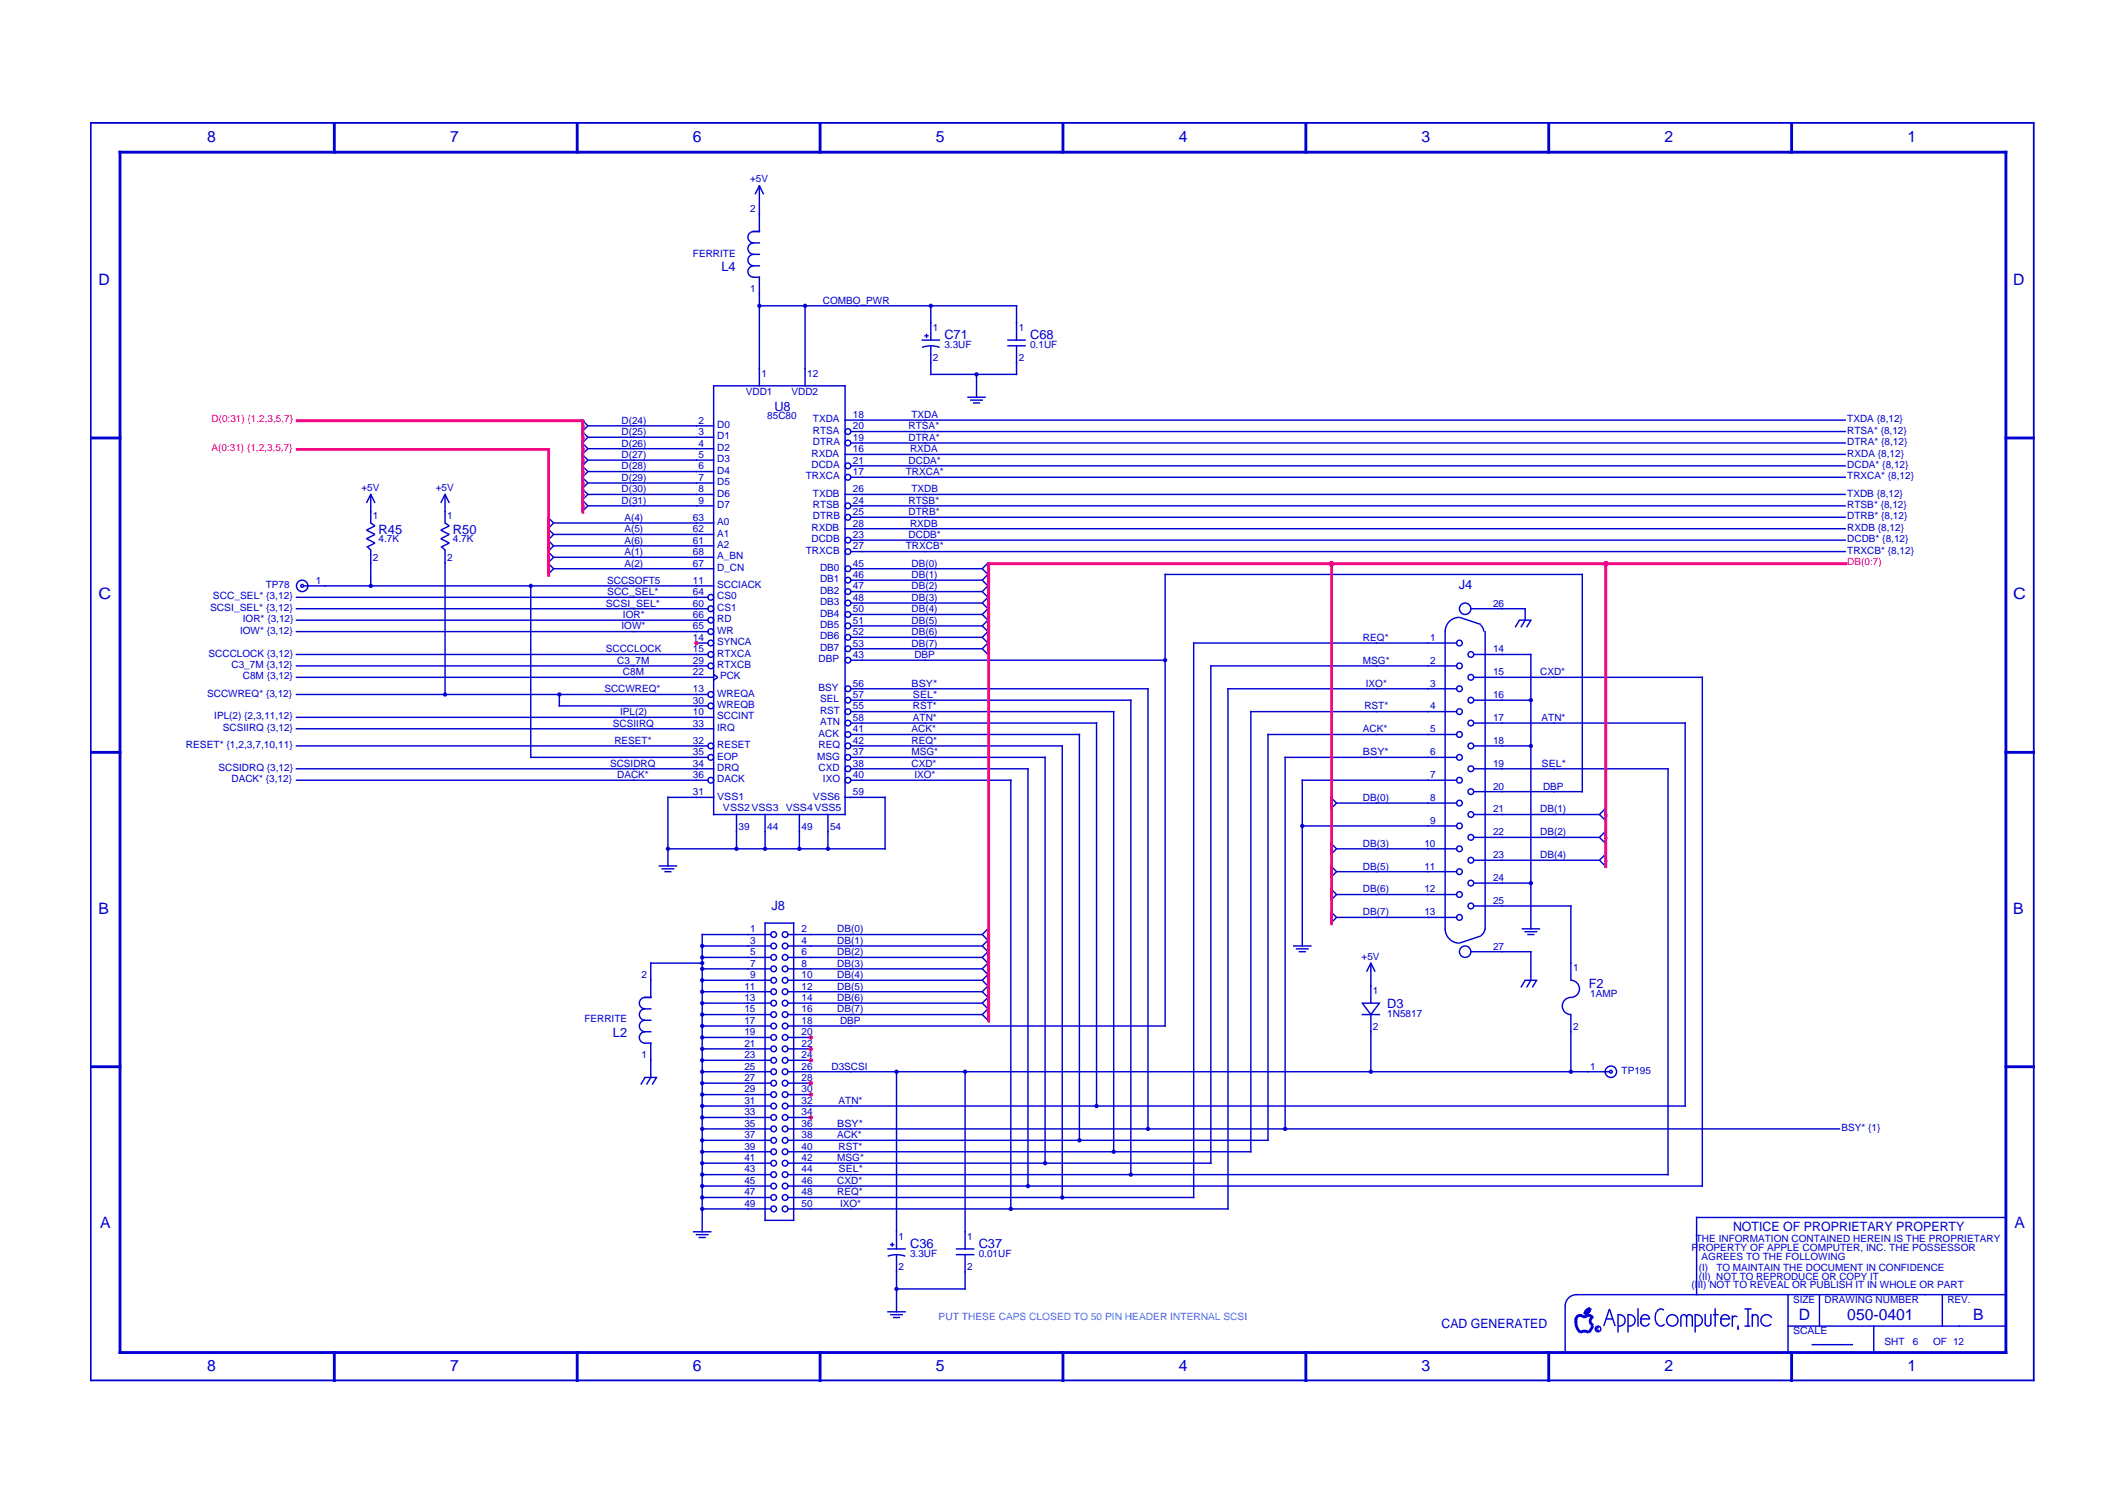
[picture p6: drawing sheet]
<svg xmlns="http://www.w3.org/2000/svg" width="420mm" height="297mm" viewBox="0 0 420 297" stroke-linecap="round" stroke-linejoin="round" font-family="sans-serif">
<path d="M17.8 24.3h384.1M17.9 24.1v248.7M401.7 24.1v248.7M17.8 272.6h384.1" fill="none" stroke="#0000d3" stroke-width=".35"/>
<g fill="none" stroke="#0000d3" stroke-width=".56">
<path d="M23.4 30.1h373.1M23.7 29.8v237.6M66 24.1v6.2M114 24.1v6.2M162 24.1v6.2M210 24.1v6.2M258 24.1v6.2M305.9 24.1v6.2M353.9 24.1v6.2M396.2 29.8v237.6M17.8 86.5h6.2M396 86.5h5.9"/>
<path d="M17.8 148.6h6.2M396 148.6h5.9M17.8 210.7h6.2M396 210.7h5.9M313.4 259.9l.7-.1 .5 .5M313.4 259.9a.81 .81 0 0 1-1.1-.1 .85 .85 0 0 0-1 .8M313.4 258.8l.7-.4a1.18 1.18 0 0 1-1.1 1.1zM23.4 267.1h373.1M66 266.8v6M114 266.8v6M162 266.8v6M210 266.8v6"/>
<path d="M258 266.8v6M305.9 266.8v6M311.3 260.3v.9M311.3 260.9a2.54 2.54 0 0 0 .9 2.2M312.1 263.2a1.41 1.41 0 0 1 1.7 0M314.6 261.8l-.3 .7-.5 .6M314.7 260.1a.85 .85 0 0 0-.6 .9 .85 .85 0 0 0 .7 .7M353.9 266.8v6"/>
</g>
<g fill="none" stroke="#0000d3" stroke-width=".28">
<path d="M149.2 38.4l.8-1.7 .8 1.7M150 36.5v9.4M148.7 45.7h1.4M148.7 48h1.4M148.7 50.2h1.4M148.7 52.5h1.4M148.7 54.8h1.4M148.9 45.7a1.13 1.13 0 0 0-1.2 1.1 1.13 1.13 0 0 0 1.2 1.2 1.13 1.13 0 0 0-1.2 1.1 1.13 1.13 0 0 0 1.2 1.1 1.13 1.13 0 0 0-1.2 1.2 1.13 1.13 0 0 0 1.2 1.1 1.13 1.13 0 0 0-1.2 1.1 1.13 1.13 0 0 0 1.2 1.2M150 54.6v21.7M140.8 76.2h26.3M141 76.1v84.9M149.9 60.4h51"/>
<path d="M159 60.3v16M166.9 76.1v84.9M182 67.2h3.7M182.1 68.6l1.8-.3 1.7 .3M182.6 66.3h.8M183 65.9v.8M183.7 73.9h17.2M183.9 60.3v7M183.9 68.2v5.9M191.1 78.5h3.6M191.6 79h2.6M192.2 79.6h1.4"/>
<path d="M192.9 73.8v4.8M199 68.3h3.6M199 67.2h3.6M200.8 60.3v7M200.8 68.2v5.9M72.4 99.3l.8-1.7 .9 1.7M73.2 97.5v5.9M87.1 99.3l.8-1.7 .9 1.7M87.9 97.5v5.9M115 83l1.1 1.1-1.1 1.1 1.1 1.2-1.1 1.1 1.1 1.1-1.1 1.1 1.1 1.2-1.1 1.1 1.1 1.1-1.1 1.2 1.1 1.1-1.1 1.1 1.1 1.1-1.1 1.2 1.1 1.1-1.1 1.1M115 82.8v18.4M116 99.9h25.1"/>
<path d="M116 97.6h25.1M116 95.4h25.1M116 93.1h25.1M116 90.9h25.1M116 88.6h25.1M116 86.4h25.1M116 84.1h25.1M166.8 89.7h197.8M166.8 83h197.8M166.8 97.6h197.8M167.9 94.3h196.7M167.9 92h196.7"/>
<path d="M167.9 87.5h196.7M167.9 85.2h196.7M167.9 99.9h196.7M58.4 118h81.6M59.8 115.7h81.3M72.7 108.1l.5 .6M73.2 108.5v7.4M73.2 103.3l.9 .6-1.7 .8 1.7 .9-1.7 .8 1.7 .8-1.7 .9M87.3 108.1l.6 .6M87.9 108.5v28.8M87.9 103.3l.9 .6-1.7 .8 1.7 .9-1.7 .8 1.7 .8-1.7 .9M104.8 115.6v34.1"/>
<path d="M108.2 102.2l1.2 1.1-1.2 1.1 1.2 1.2-1.2 1.1 1.2 1.1-1.2 1.1 1.2 1.2-1.2 1.1 1.2 1.1-1.2 1.2M108.2 102v11.6M109.2 112.3h31.9M109.2 110.1h31.9M109.2 107.8h31.9M109.2 105.6h31.9M109.2 103.3h31.9M166.8 104.4h197.8M167.9 108.9h196.7M167.9 106.7h196.7M167.9 102.2h196.7M167.9 119.1h26.3"/>
<path d="M167.9 116.8h26.3M167.9 114.6h26.3M167.9 112.3h26.3M195.2 111.2l-1.2 1.1 1.2 1.2-1.2 1.1 1.2 1.1-1.2 1.1 1.2 1.2-1.2 1.1 1.2 1.1-1.2 1.2 1.2 1.1-1.2 1.1 1.2 1.1-1.2 1.2 1.2 1.1-1.2 1.1 1.2 1.2M195.2 111.1v18.3M230 113.5h82.7M230.2 113.3v89.5M312.6 113.3v43.2M58.4 120.2h81.6M58.4 133.8h82.7M58.4 129.3h81.6M58.4 131.5h81.6"/>
<path d="M58.4 137.2h81.6M58.4 124.7h81.6M58.4 122.5h81.6M110.3 139.4h29.7M110.5 137v2.6M137.4 127h2.6M141 133.2l.8 .6-.8 .5M167.9 138.3h55.6M167.9 136h59M167.9 130.4h62.4M167.9 128.1h26.3M167.9 125.9h26.3"/>
<path d="M167.9 123.6h26.3M167.9 121.4h26.3M223.4 138.1v94M226.8 135.9v87.2M235.7 127h52.2M235.8 126.9v109.7M239 131.5h48.9M239.2 131.4v98.5M242.4 136h45.5M242.6 135.9v103M285.5 124.6v59M290.4 120.2h11"/>
<path d="M291 138.3h11.5M291 133.8h45.4M291 129.3h11.5M292.5 123.4a1.69 1.69 0 0 1 .6 1.3M292.5 123.3l-4.2-1.4a2.82 2.82 0 0 0-2.8 2.8M293.4 124.6v59M300 122.5h2.5M300.1 122.5l-.8 1.4M301.3 120.1v2.5M301.3 122.5l-.9 1.4M302.4 129.1v54.5M302.4 122.5l-.8 1.4"/>
<path d="M336.3 133.6v100.8M58.4 151.8h82.7M58.4 147.3h81.6M58.4 154.1h81.6M58.4 143.9h82.7M58.4 141.7h82.7M104.7 149.6h35.3M131.8 157.5h9.3M131.9 157.3v13.9M166.8 157.5h8.2M167.9 151.8h35.3M167.9 147.3h42.1"/>
<path d="M167.9 142.8h48.8M167.9 154.1h31.9M167.9 149.6h38.7M167.9 145.1h45.5M167.9 140.5h52.2M174.8 157.3v10.5M199.7 154v84.9M203.1 151.7v82.7M206.4 149.4v80.5M209.8 147.2v89.4M213.2 144.9v80.5M216.6 142.7v75.9"/>
<path d="M220 140.4v87.2M246.9 140.5h41M247.1 140.4v87.2M250.3 145.1h37.6M250.5 144.9v80.5M253.7 149.6h34.2M253.9 149.4v73.7M257.1 154.1h30.8M257.2 154v33M262.9 157.5l1.1 1.1-1.1 1.1M262.9 157.3v2.6M263.9 158.6h24"/>
<path d="M291 156.4h21.7M291 151.8h38.6M291 147.3h11.5M291 142.8h42M317.1 159.7l-1.2 1.2 1.2 1.1M317.1 159.6v2.5M329.5 151.7v80.4M332.9 142.7v75.9M130.1 171h3.7M130.7 171.6h2.5M131.2 172.2h1.4M131.8 167.6h43.2"/>
<path d="M140.8 160.9h26.3M145.5 160.7v7.1M151.1 160.7v7.1M157.9 160.7v7.1M163.5 160.7v7.1M257.1 163.1h30.8M262.9 166.4v2.5M262.9 170.9v2.5M262.9 175.4v2.5M262.9 179.9v2.6M262.9 166.5l1.1 1.1-1.1 1.2M262.9 171l1.1 1.2-1.1 1.1"/>
<path d="M262.9 175.5l1.1 1.2-1.1 1.1M263.9 176.7h24M263.9 172.2h24M263.9 167.6h24M291 178.9h19.4M291 174.4h11.5M291 169.9h25.1M291 165.4h25.1M291 160.9h25.1M310.3 178.8v14.9M317.1 164.1v2.6M317.1 168.6v2.6"/>
<path d="M317.1 164.3l-1.2 1.1 1.2 1.1M317.1 168.8l-1.2 1.1 1.2 1.1M127.3 197h1.4M127.3 199.2h1.4M127.4 197a1.13 1.13 0 0 0-1.1 1.1 1.13 1.13 0 0 0 1.1 1.1 1.13 1.13 0 0 0-1.1 1.2 1.13 1.13 0 0 0 1.1 1.1 1.13 1.13 0 0 0-1.1 1.1 1.13 1.13 0 0 0 1.1 1.2 1.13 1.13 0 0 0-1.1 1.1 1.13 1.13 0 0 0 1.1 1.1M128.4 190.2h10.5M128.6 190.1v7M138.6 198.1h13.8M138.6 195.9h13.8M138.6 193.6h13.8M138.6 191.3h13.8M138.6 189.1h13.8"/>
<path d="M138.6 186.8h13.8M138.6 184.6h13.8M138.7 184.4v59M151 182.3h5.9M151.1 182.2v59M155.5 198.1h38.7M155.5 195.9h38.7M155.5 193.6h38.7M155.5 191.3h38.7M155.5 189.1h38.7M155.5 186.8h38.7M155.5 184.6h38.7"/>
<path d="M156.8 182.2v59M195.2 183.3v18.3M195.2 183.4l-1.2 1.2 1.2 1.1-1.2 1.1 1.2 1.2-1.2 1.1 1.2 1.1-1.2 1.1 1.2 1.2-1.2 1.1 1.2 1.1-1.2 1.2 1.2 1.1-1.2 1.1 1.2 1.1-1.2 1.2 1.2 1.1M255.4 186.8h3.7M256 187.4h2.5M256.5 188h1.5M262.9 180.1l1.1 1.1-1.1 1.1M263.9 181.2h24M269 198.1h3.6M269.1 198.1l1.7 2.3 1.7-2.3M269.9 191.9l.9-1.7 .8 1.7M270.8 190.1v8.2"/>
<path d="M285.5 183.4a2.82 2.82 0 0 0 2.8 2.9l4.2-1.4M290.4 188h12.1M293.4 183.4a1.98 1.98 0 0 1-.9 1.4M300.6 183.4h3.6M301.1 193.6h2.6M301.1 184h2.6M301.3 193.6l-.9 1.4M301.7 184.6h1.4M302.4 187.8v5.9M302.4 193.6l-.8 1.4M303.5 193.6l-.8 1.4M310.3 193.6a1.69 1.69 0 0 1 1.7 1.7 1.69 1.69 0 0 1-1.7 1.7 1.69 1.69 0 0 0-1.7 1.7 1.69 1.69 0 0 0 1.7 1.7"/>
<path d="M127.3 201.5h1.4M127.3 203.8h1.4M127.3 206h1.4M127.3 212.8h2.5M127.4 212.8l-.8 1.4M128.6 205.9v7M128.6 212.8l-.9 1.4M129.7 212.8l-.9 1.4M138.6 200.4h13.8M138.6 218.4h13.8M138.6 216.2h13.8M138.6 213.9h13.8"/>
<path d="M138.6 211.7h13.8M138.6 209.4h13.8M138.6 207.2h13.8M138.6 204.9h13.8M138.6 202.6h13.8M155.5 200.4h38.7M155.5 218.4h177.5M155.5 216.2h4.8M155.5 213.9h4.8M155.5 211.7h162.6M155.5 209.4h4.8M155.5 207.2h4.8"/>
<path d="M155.5 204.9h4.8M155.5 202.6h74.8M177.1 211.5v35.3M190.6 211.5v35.3M269 200.4h3.6M270.8 200.2v11.6M310.3 200.2v11.6M138.6 238.8h13.8M138.6 236.5h13.8M138.6 234.2h13.8M138.6 232h13.8M138.6 229.7h13.8"/>
<path d="M138.6 227.5h13.8M138.6 225.2h13.8M138.6 223h13.8M138.6 220.7h13.8M155.5 238.8h87.2M155.5 236.5h80.4M155.5 234.2h180.9M155.5 232h174.1M155.5 229.7h83.8M155.5 227.5h91.7M155.5 225.2h95.1M155.5 223h208"/>
<path d="M155.5 220.7h4.8M136.9 243.3h3.6M137.4 243.8h2.6M138 244.4h1.4M151 241h5.9M175.3 246.7h3.6M175.3 259.1h3.6M175.4 248.1l1.7-.3 1.7 .3M175.8 259.6h2.6M175.8 245.8h.9M176.2 245.4v.8M177 254.6h13.8"/>
<path d="M177.1 247.6v11.6M188.8 247.8h3.7M188.8 246.7h3.7M190.6 247.6v7.1M309.2 257.8v9.3M311.3 255.7h84.9M311.4 255.7a2.26 2.26 0 0 0-2.2 2.3M319.6 259.5v3.7M319.6 259.7a1.13 1.13 0 0 1 1.4 1.1 1.13 1.13 0 0 1-1.4 1.1M321.6 259.5v3.7M321.6 259.7a1.13 1.13 0 0 1 1.4 1.1 1.13 1.13 0 0 1-1.4 1.1M323.6 258.4v3.6"/>
<path d="M327.2 259.1a2.54 2.54 0 0 0 .1 2.5M327.5 258.8l-.3 .3M328.7 258.8l-.7-.3-.6 .4M334.9 259.5v3.7M334.9 259.7a1.13 1.13 0 0 1 1.4 1.1 1.13 1.13 0 0 1-1.4 1.1M335 240.5h61.2M335.1 240.3v15.5M336.8 259.5v2M338 259.5v2M338.4 259.6h1.1M338.8 258.4v3.6M342.2 259.8v2.2"/>
<path d="M344.6 258.5h1.4M345.3 258.4v3.6M346.1 259.5v2.5M353.2 255.6v11.5M359.4 255.6v6.4M383.7 255.6v6.4M176.4 260.2h1.4M315.9 262.3a.28 .28 0 0 0-.4 0 .28 .28 0 0 0 0 .4 .28 .28 0 0 0 .4 0M316.8 261.9l1.1-3.4 1.2 3.4M317.2 260.5h1.4M324 260.5h2M324.1 260.5a.85 .85 0 0 1 .9-.9 .85 .85 0 0 1 .8 .9"/>
<path d="M324.1 260.3v1.2M324.2 261.3a.85 .85 0 0 0 .8 .6 .85 .85 0 0 0 .8-.6M327.2 261.3l.3 .3M328.8 261.5l-.6 .4-.7-.2M332 260.2a.56 .56 0 0 1 .6-.6 .56 .56 0 0 1 .6 .6 .56 .56 0 0 1 .5-.6 .56 .56 0 0 1 .6 .6M332 260.1v1.9M333.2 260.1v1.9M334.3 260.1v1.9M336.8 261.3a.56 .56 0 0 0 .6 .6 .56 .56 0 0 0 .6-.6M339.8 260.5h2M339.9 260.5a.85 .85 0 0 1 .9-.9 .85 .85 0 0 1 .8 .9M339.9 260.3v1.2"/>
<path d="M340 261.3a.85 .85 0 0 0 .8 .6 .85 .85 0 0 0 .8-.6M343.2 260.1l-.5-.2-.4 .3M343.3 261.8v.8M344.6 261.9h1.1M346.1 260.2a.56 .56 0 0 1 .6-.6 .56 .56 0 0 1 .6 .6M347.3 260.1v1.9M350 260.3a1.13 1.13 0 0 0-1.7-.5 1.13 1.13 0 0 0-.1 1.8 1.13 1.13 0 0 0 1.7-.1M353.1 261.9h43.1M357.9 265.6h8.1M370.1 261.8v5.3"/>
<circle cx="150" cy="60.4" r=".28"/>
<circle cx="159" cy="60.4" r=".28"/>
<circle cx="183.9" cy="60.4" r=".28"/>
<circle cx="192.9" cy="73.9" r=".28"/>
<circle cx="167.5" cy="92" r=".56"/>
<circle cx="167.5" cy="99.9" r=".56"/>
<circle cx="167.5" cy="94.3" r=".56"/>
<circle cx="167.5" cy="85.2" r=".56"/>
<circle cx="167.5" cy="87.5" r=".56"/>
<circle cx="59.7" cy="115.7" r=".28"/>
<circle cx="59.7" cy="115.7" r="1.13"/>
<circle cx="73.2" cy="115.7" r=".28"/>
<circle cx="104.8" cy="115.7" r=".28"/>
<circle cx="140.4" cy="118" r=".56"/>
<circle cx="167.5" cy="116.8" r=".56"/>
<circle cx="167.5" cy="119.1" r=".56"/>
<circle cx="167.5" cy="102.2" r=".56"/>
<circle cx="167.5" cy="106.7" r=".56"/>
<circle cx="167.5" cy="112.3" r=".56"/>
<circle cx="167.5" cy="114.6" r=".56"/>
<circle cx="167.5" cy="108.9" r=".56"/>
<circle cx="87.9" cy="137.2" r=".28"/>
<circle cx="110.5" cy="137.2" r=".28"/>
<circle cx="140.4" cy="124.7" r=".56"/>
<circle cx="140.4" cy="129.3" r=".56"/>
<circle cx="140.4" cy="127" r=".56"/>
<circle cx="140.4" cy="137.2" r=".56"/>
<circle cx="140.4" cy="120.2" r=".56"/>
<circle cx="140.4" cy="131.5" r=".56"/>
<circle cx="140.4" cy="122.5" r=".56"/>
<circle cx="140.4" cy="139.4" r=".56"/>
<circle cx="167.5" cy="138.3" r=".56"/>
<circle cx="167.5" cy="130.4" r=".56"/>
<circle cx="167.5" cy="123.6" r=".56"/>
<circle cx="167.5" cy="136" r=".56"/>
<circle cx="167.5" cy="121.4" r=".56"/>
<circle cx="167.5" cy="128.1" r=".56"/>
<circle cx="167.5" cy="125.9" r=".56"/>
<circle cx="230.2" cy="130.4" r=".28"/>
<circle cx="288.3" cy="127" r=".56"/>
<circle cx="288.3" cy="136" r=".56"/>
<circle cx="288.3" cy="131.5" r=".56"/>
<circle cx="289.4" cy="120.2" r="1.13"/>
<circle cx="290.5" cy="129.3" r=".56"/>
<circle cx="290.5" cy="138.3" r=".56"/>
<circle cx="290.5" cy="133.8" r=".56"/>
<circle cx="302.4" cy="138.3" r=".28"/>
<circle cx="140.4" cy="147.3" r=".56"/>
<circle cx="140.4" cy="149.6" r=".56"/>
<circle cx="140.4" cy="154.1" r=".56"/>
<circle cx="167.5" cy="151.8" r=".56"/>
<circle cx="167.5" cy="147.3" r=".56"/>
<circle cx="167.5" cy="140.5" r=".56"/>
<circle cx="167.5" cy="149.6" r=".56"/>
<circle cx="167.5" cy="145.1" r=".56"/>
<circle cx="167.5" cy="154.1" r=".56"/>
<circle cx="167.5" cy="142.8" r=".56"/>
<circle cx="288.3" cy="140.5" r=".56"/>
<circle cx="288.3" cy="158.6" r=".56"/>
<circle cx="288.3" cy="149.6" r=".56"/>
<circle cx="288.3" cy="145.1" r=".56"/>
<circle cx="288.3" cy="154.1" r=".56"/>
<circle cx="290.5" cy="151.8" r=".56"/>
<circle cx="290.5" cy="147.3" r=".56"/>
<circle cx="290.5" cy="142.8" r=".56"/>
<circle cx="290.5" cy="156.4" r=".56"/>
<circle cx="302.4" cy="147.3" r=".28"/>
<circle cx="131.9" cy="167.6" r=".28"/>
<circle cx="145.5" cy="167.6" r=".28"/>
<circle cx="151.1" cy="167.6" r=".28"/>
<circle cx="157.9" cy="167.6" r=".28"/>
<circle cx="163.5" cy="167.6" r=".28"/>
<circle cx="257.2" cy="163.1" r=".28"/>
<circle cx="288.3" cy="163.1" r=".56"/>
<circle cx="288.3" cy="172.2" r=".56"/>
<circle cx="288.3" cy="167.6" r=".56"/>
<circle cx="288.3" cy="176.7" r=".56"/>
<circle cx="290.5" cy="169.9" r=".56"/>
<circle cx="290.5" cy="174.4" r=".56"/>
<circle cx="290.5" cy="160.9" r=".56"/>
<circle cx="290.5" cy="178.9" r=".56"/>
<circle cx="290.5" cy="165.4" r=".56"/>
<circle cx="302.4" cy="174.4" r=".28"/>
<circle cx="138.7" cy="193.6" r=".28"/>
<circle cx="138.7" cy="198.1" r=".28"/>
<circle cx="138.7" cy="190.2" r=".28"/>
<circle cx="138.7" cy="195.9" r=".28"/>
<circle cx="138.7" cy="186.8" r=".28"/>
<circle cx="138.7" cy="191.3" r=".28"/>
<circle cx="138.7" cy="189.1" r=".28"/>
<circle cx="152.8" cy="186.8" r=".56"/>
<circle cx="152.8" cy="191.3" r=".56"/>
<circle cx="152.8" cy="189.1" r=".56"/>
<circle cx="152.8" cy="198.1" r=".56"/>
<circle cx="152.8" cy="193.6" r=".56"/>
<circle cx="152.8" cy="184.6" r=".56"/>
<circle cx="152.8" cy="195.9" r=".56"/>
<circle cx="155.1" cy="198.1" r=".56"/>
<circle cx="155.1" cy="186.8" r=".56"/>
<circle cx="155.1" cy="191.3" r=".56"/>
<circle cx="155.1" cy="189.1" r=".56"/>
<circle cx="155.1" cy="184.6" r=".56"/>
<circle cx="155.1" cy="195.9" r=".56"/>
<circle cx="155.1" cy="193.6" r=".56"/>
<circle cx="288.3" cy="181.2" r=".56"/>
<circle cx="289.4" cy="188" r="1.13"/>
<circle cx="138.7" cy="216.2" r=".28"/>
<circle cx="138.7" cy="211.7" r=".28"/>
<circle cx="138.7" cy="218.4" r=".28"/>
<circle cx="138.7" cy="207.2" r=".28"/>
<circle cx="138.7" cy="202.6" r=".28"/>
<circle cx="138.7" cy="204.9" r=".28"/>
<circle cx="138.7" cy="209.4" r=".28"/>
<circle cx="138.7" cy="213.9" r=".28"/>
<circle cx="138.7" cy="200.4" r=".28"/>
<circle cx="152.8" cy="211.7" r=".56"/>
<circle cx="152.8" cy="200.4" r=".56"/>
<circle cx="152.8" cy="202.6" r=".56"/>
<circle cx="152.8" cy="213.9" r=".56"/>
<circle cx="152.8" cy="209.4" r=".56"/>
<circle cx="152.8" cy="216.2" r=".56"/>
<circle cx="152.8" cy="207.2" r=".56"/>
<circle cx="152.8" cy="218.4" r=".56"/>
<circle cx="152.8" cy="204.9" r=".56"/>
<circle cx="155.1" cy="211.7" r=".56"/>
<circle cx="155.1" cy="202.6" r=".56"/>
<circle cx="155.1" cy="200.4" r=".56"/>
<circle cx="155.1" cy="213.9" r=".56"/>
<circle cx="155.1" cy="209.4" r=".56"/>
<circle cx="155.1" cy="218.4" r=".56"/>
<circle cx="155.1" cy="207.2" r=".56"/>
<circle cx="155.1" cy="216.2" r=".56"/>
<circle cx="155.1" cy="204.9" r=".56"/>
<circle cx="177.1" cy="211.7" r=".28"/>
<circle cx="190.6" cy="211.7" r=".28"/>
<circle cx="216.6" cy="218.4" r=".28"/>
<circle cx="270.8" cy="211.7" r=".28"/>
<circle cx="310.3" cy="211.7" r=".28"/>
<circle cx="318.2" cy="211.7" r=".28"/>
<circle cx="318.2" cy="211.7" r="1.13"/>
<circle cx="138.7" cy="229.7" r=".28"/>
<circle cx="138.7" cy="238.8" r=".28"/>
<circle cx="138.7" cy="223" r=".28"/>
<circle cx="138.7" cy="227.5" r=".28"/>
<circle cx="138.7" cy="234.2" r=".28"/>
<circle cx="138.7" cy="220.7" r=".28"/>
<circle cx="138.7" cy="236.5" r=".28"/>
<circle cx="138.7" cy="225.2" r=".28"/>
<circle cx="138.7" cy="232" r=".28"/>
<circle cx="152.8" cy="234.2" r=".56"/>
<circle cx="152.8" cy="223" r=".56"/>
<circle cx="152.8" cy="232" r=".56"/>
<circle cx="152.8" cy="225.2" r=".56"/>
<circle cx="152.8" cy="236.5" r=".56"/>
<circle cx="152.8" cy="220.7" r=".56"/>
<circle cx="152.8" cy="227.5" r=".56"/>
<circle cx="152.8" cy="238.8" r=".56"/>
<circle cx="152.8" cy="229.7" r=".56"/>
<circle cx="155.1" cy="223" r=".56"/>
<circle cx="155.1" cy="234.2" r=".56"/>
<circle cx="155.1" cy="232" r=".56"/>
<circle cx="155.1" cy="225.2" r=".56"/>
<circle cx="155.1" cy="236.5" r=".56"/>
<circle cx="155.1" cy="220.7" r=".56"/>
<circle cx="155.1" cy="229.7" r=".56"/>
<circle cx="155.1" cy="227.5" r=".56"/>
<circle cx="155.1" cy="238.8" r=".56"/>
<circle cx="199.7" cy="238.8" r=".28"/>
<circle cx="203.1" cy="234.2" r=".28"/>
<circle cx="206.4" cy="229.7" r=".28"/>
<circle cx="209.8" cy="236.5" r=".28"/>
<circle cx="213.2" cy="225.2" r=".28"/>
<circle cx="220" cy="227.5" r=".28"/>
<circle cx="223.4" cy="232" r=".28"/>
<circle cx="226.8" cy="223" r=".28"/>
<circle cx="253.9" cy="223" r=".28"/>
<circle cx="177.1" cy="254.6" r=".28"/>
<circle cx="315.7" cy="262.5" r=".56"/>
<circle cx="330.3" cy="260.8" r="1.13"/>
</g>
<g fill="none" stroke="#dd0907" stroke-width=".28">
<circle cx="137.6" cy="127" r=".28"/>
<circle cx="160.2" cy="216.2" r=".28"/>
<circle cx="160.2" cy="207.2" r=".28"/>
<circle cx="160.2" cy="204.9" r=".28"/>
<circle cx="160.2" cy="209.4" r=".28"/>
<circle cx="160.2" cy="213.9" r=".28"/>
<circle cx="160.2" cy="220.7" r=".28"/>
</g>
<g fill="none" stroke="#f20884" stroke-width=".56">
<path d="M58.4 83.1h57M58.4 88.8h50.3M108.4 88.5v25.4M115.1 82.8v18.7M195 111.3h169.9M195.3 111.1v90.8M263 111.1v71.6M317.2 111.1v60.3"/>
<circle cx="263" cy="111.3" r=".28"/>
<circle cx="317.2" cy="111.3" r=".28"/>
</g>
<g font-size="3.1" fill="#0000d3">
<text x="40.9" y="28.1">8</text>
<text x="88.9" y="28.1">7</text>
<text x="136.9" y="28.1">6</text>
<text x="184.9" y="28.1">5</text>
<text x="232.8" y="28.1">4</text>
<text x="280.8" y="28.1">3</text>
<text x="328.8" y="28.1">2</text>
<text x="376.8" y="28.1">1</text>
<text x="19.5" y="56.3">D</text>
<text x="397.7" y="56.3">D</text>
<text x="19.5" y="118.4">C</text>
<text x="397.7" y="118.4">C</text>
<text x="19.5" y="180.5">B</text>
<text x="397.7" y="180.5">B</text>
<text x="19.8" y="242.6">A</text>
<text x="397.9" y="242.6">A</text>
<text x="355.3" y="260.6">D</text>
<text x="364.9" y="260.6">050-0401</text>
<text x="389.7" y="260.6">B</text>
<text x="40.9" y="270.8">8</text>
<text x="88.9" y="270.8">7</text>
<text x="136.9" y="270.8">6</text>
<text x="184.9" y="270.8">5</text>
<text x="232.8" y="270.8">4</text>
<text x="280.8" y="270.8">3</text>
<text x="328.8" y="270.8">2</text>
<text x="376.8" y="270.8">1</text>
</g>
<g font-size="2.5" fill="#0000d3">
<text x="142.5" y="53.5">L4</text>
<text x="186.5" y="67">C71</text>
<text x="203.5" y="67">C68</text>
<text x="153" y="81.1">U8</text>
<text x="74.8" y="105.4">R45</text>
<text x="89.5" y="105.4">R50</text>
<text x="288.1" y="116.4">J4</text>
<text x="152.4" y="179.6">J8</text>
<text x="313.8" y="195.2">F2</text>
<text x="274" y="199.1">D3</text>
<text x="121.1" y="204.8">L2</text>
<text x="342.3" y="243.1">NOTICE OF PROPRIETARY PROPERTY</text>
<text x="179.8" y="246.5">C36</text>
<text x="193.3" y="246.5">C37</text>
<text x="284.8" y="262.3">CAD GENERATED</text>
</g>
<g font-size="2" fill="#0000d3">
<text x="148.2" y="36">+5V</text>
<text x="148.2" y="41.9">2</text>
<text x="136.9" y="50.7">FERRITE</text>
<text x="148.2" y="57.7">1</text>
<text x="162.6" y="60">COMBO_PWR</text>
<text x="184.3" y="65.3">1</text>
<text x="201.2" y="65.3">1</text>
<text x="184.3" y="71.3">2</text>
<text x="186.5" y="68.7">3.3UF</text>
<text x="201.2" y="71.3">2</text>
<text x="203.5" y="68.7">0.1UF</text>
<text x="150.4" y="74.4">1</text>
<text x="159.5" y="74.4">12</text>
<text x="122.8" y="83.7">D(24)</text>
<text x="138" y="83.7">2</text>
<text x="147.3" y="78">VDD1</text>
<text x="151.6" y="82.8">85C80</text>
<text x="156.4" y="78">VDD2</text>
<text x="160.6" y="83.4">TXDA</text>
<text x="168.5" y="82.6">18</text>
<text x="180.1" y="82.5">TXDA</text>
<text x="364.9" y="83.4">TXDA {8,12}</text>
<text x="122.8" y="88.2">D(26)</text>
<text x="122.8" y="85.9">D(25)</text>
<text x="138" y="85.9">3</text>
<text x="138" y="88.2">4</text>
<text x="141.7" y="84.5">D0</text>
<text x="141.7" y="86.8">D1</text>
<text x="141.7" y="89">D2</text>
<text x="160.6" y="87.9">DTRA</text>
<text x="160.6" y="85.7">RTSA</text>
<text x="168.5" y="87.1">19</text>
<text x="168.5" y="84.8">20</text>
<text x="168.5" y="89.3">16</text>
<text x="179.5" y="87.1">DTRA*</text>
<text x="179.5" y="84.8">RTSA*</text>
<text x="179.8" y="89.3">RXDA</text>
<text x="364.9" y="85.7">RTSA* {8,12}</text>
<text x="364.9" y="87.9">DTRA* {8,12}</text>
<text x="122.8" y="92.7">D(28)</text>
<text x="122.8" y="95">D(29)</text>
<text x="122.8" y="90.5">D(27)</text>
<text x="138" y="90.5">5</text>
<text x="138" y="92.7">6</text>
<text x="138" y="95">7</text>
<text x="141.7" y="91.3">D3</text>
<text x="141.7" y="93.6">D4</text>
<text x="141.7" y="95.8">D5</text>
<text x="159.2" y="94.7">TRXCA</text>
<text x="160.3" y="92.4">DCDA</text>
<text x="160.3" y="90.2">RXDA</text>
<text x="168.5" y="93.8">17</text>
<text x="168.5" y="91.6">21</text>
<text x="178.9" y="93.8">TRXCA*</text>
<text x="179.5" y="91.6">DCDA*</text>
<text x="364.9" y="92.4">DCDA* {8,12}</text>
<text x="364.9" y="94.7">TRXCA* {8,12}</text>
<text x="364.9" y="90.2">RXDA {8,12}</text>
<text x="71.4" y="96.9">+5V</text>
<text x="86.1" y="96.9">+5V</text>
<text x="122.8" y="97.2">D(30)</text>
<text x="122.8" y="99.5">D(31)</text>
<text x="138" y="97.2">8</text>
<text x="138" y="99.5">9</text>
<text x="141.7" y="98.1">D6</text>
<text x="141.7" y="100.3">D7</text>
<text x="160.6" y="100.3">RTSB</text>
<text x="160.6" y="98.1">TXDB</text>
<text x="168.5" y="101.7">25</text>
<text x="168.5" y="99.5">24</text>
<text x="168.5" y="97.2">26</text>
<text x="179.5" y="99.5">RTSB*</text>
<text x="179.5" y="101.7">DTRB*</text>
<text x="180.1" y="97.2">TXDB</text>
<text x="364.9" y="100.3">RTSB* {8,12}</text>
<text x="364.9" y="98.1">TXDB {8,12}</text>
<text x="73.7" y="102.6">1</text>
<text x="74.8" y="107.1">4.7K</text>
<text x="88.3" y="102.6">1</text>
<text x="89.5" y="107.1">4.7K</text>
<text x="123.3" y="102.9">A(4)</text>
<text x="123.3" y="105.1">A(5)</text>
<text x="123.3" y="107.4">A(6)</text>
<text x="136.9" y="102.9">63</text>
<text x="136.9" y="105.1">62</text>
<text x="136.9" y="107.4">61</text>
<text x="141.7" y="103.7">A0</text>
<text x="141.7" y="106">A1</text>
<text x="160.3" y="107.1">DCDB</text>
<text x="160.3" y="104.8">RXDB</text>
<text x="160.6" y="102.6">DTRB</text>
<text x="168.5" y="106.3">23</text>
<text x="168.5" y="104">28</text>
<text x="179.5" y="106.3">DCDB*</text>
<text x="179.8" y="104">RXDB</text>
<text x="364.9" y="102.6">DTRB* {8,12}</text>
<text x="364.9" y="104.8">RXDB {8,12}</text>
<text x="364.9" y="107.1">DCDB* {8,12}</text>
<text x="73.7" y="110.8">2</text>
<text x="88.3" y="110.8">2</text>
<text x="123.3" y="109.6">A(1)</text>
<text x="123.3" y="111.9">A(2)</text>
<text x="136.9" y="109.6">68</text>
<text x="136.9" y="111.9">67</text>
<text x="141.7" y="108.2">A2</text>
<text x="141.7" y="110.5">A_BN</text>
<text x="141.7" y="112.7">D_CN</text>
<text x="159.2" y="109.4">TRXCB</text>
<text x="162" y="112.7">DB0</text>
<text x="168.5" y="108.5">27</text>
<text x="168.5" y="111.9">45</text>
<text x="178.9" y="108.5">TRXCB*</text>
<text x="180.1" y="111.9">DB(0)</text>
<text x="364.9" y="109.4">TRXCB* {8,12}</text>
<text x="42.1" y="118.4">SCC_SEL* {3,12}</text>
<text x="52.5" y="116.1">TP78</text>
<text x="62.4" y="115.3">1</text>
<text x="119.7" y="119.8">SCSI_SEL*</text>
<text x="119.9" y="117.5">SCC_SEL*</text>
<text x="119.9" y="115.3">SCCSOFT5</text>
<text x="136.9" y="117.5">64</text>
<text x="136.9" y="119.8">60</text>
<text x="136.9" y="115.3">11</text>
<text x="141.7" y="118.4">CS0</text>
<text x="141.7" y="116.1">SCCIACK</text>
<text x="162" y="115">DB1</text>
<text x="162" y="117.3">DB2</text>
<text x="162" y="119.5">DB3</text>
<text x="168.5" y="114.2">46</text>
<text x="168.5" y="116.4">47</text>
<text x="168.5" y="118.7">48</text>
<text x="180.1" y="114.2">DB(1)</text>
<text x="180.1" y="116.4">DB(2)</text>
<text x="180.1" y="118.7">DB(3)</text>
<text x="294.9" y="119.8">26</text>
<text x="41.5" y="120.6">SCSI_SEL* {3,12}</text>
<text x="47.4" y="125.2">IOW* {3,12}</text>
<text x="48" y="122.9">IOR* {3,12}</text>
<text x="122.8" y="124.3">IOW*</text>
<text x="123" y="122.1">IOR*</text>
<text x="136.9" y="122.1">66</text>
<text x="136.9" y="124.3">65</text>
<text x="141.7" y="120.6">CS1</text>
<text x="141.7" y="122.9">RD</text>
<text x="141.7" y="125.2">WR</text>
<text x="162" y="121.8">DB4</text>
<text x="162" y="124">DB5</text>
<text x="168.5" y="120.9">50</text>
<text x="168.5" y="123.2">51</text>
<text x="168.5" y="125.4">52</text>
<text x="180.1" y="123.2">DB(5)</text>
<text x="180.1" y="125.4">DB(6)</text>
<text x="180.1" y="120.9">DB(4)</text>
<text x="41.2" y="129.7">SCCCLOCK {3,12}</text>
<text x="45.7" y="131.9">C3_7M {3,12}</text>
<text x="119.7" y="128.8">SCCCLOCK</text>
<text x="121.9" y="131.1">C3_7M</text>
<text x="136.9" y="128.8">15</text>
<text x="136.9" y="131.1">29</text>
<text x="136.9" y="126.6">14</text>
<text x="141.7" y="129.7">RTXCA</text>
<text x="141.7" y="131.9">RTXCB</text>
<text x="141.7" y="127.4">SYNCA</text>
<text x="161.7" y="130.8">DBP</text>
<text x="162" y="126.3">DB6</text>
<text x="162" y="128.6">DB7</text>
<text x="168.5" y="127.7">53</text>
<text x="168.5" y="130">43</text>
<text x="180.1" y="127.7">DB(7)</text>
<text x="180.6" y="130">DBP</text>
<text x="269.2" y="126.6">REQ*</text>
<text x="269.2" y="131.1">MSG*</text>
<text x="282.5" y="126.6">1</text>
<text x="282.5" y="131.1">2</text>
<text x="294.9" y="128.8">14</text>
<text x="40.9" y="137.6">SCCWREQ* {3,12}</text>
<text x="48" y="134.2">C8M {3,12}</text>
<text x="119.4" y="136.7">SCCWREQ*</text>
<text x="123" y="133.3">C8M</text>
<text x="136.9" y="133.3">22</text>
<text x="136.9" y="136.7">13</text>
<text x="141.7" y="137.6">WREQA</text>
<text x="142.2" y="134.2">PCK</text>
<text x="161.7" y="136.5">BSY</text>
<text x="168.5" y="135.6">56</text>
<text x="168.5" y="137.9">57</text>
<text x="180.1" y="135.6">BSY*</text>
<text x="180.3" y="137.9">SEL*</text>
<text x="269.8" y="135.6">IXO*</text>
<text x="282.5" y="135.6">3</text>
<text x="294.9" y="133.3">15</text>
<text x="294.9" y="137.9">16</text>
<text x="304.2" y="133.3">CXD*</text>
<text x="42.3" y="142.1">IPL(2) {2,3,11,12}</text>
<text x="121.1" y="143.5">SCSIIRQ</text>
<text x="122.5" y="141.3">IPL(2)</text>
<text x="136.9" y="143.5">33</text>
<text x="136.9" y="141.3">10</text>
<text x="136.9" y="139">30</text>
<text x="141.7" y="142.1">SCCINT</text>
<text x="141.7" y="139.8">WREQB</text>
<text x="162" y="143.2">ATN</text>
<text x="162" y="141">RST</text>
<text x="162" y="138.7">SEL</text>
<text x="168.5" y="142.4">58</text>
<text x="168.5" y="140.1">55</text>
<text x="180.3" y="140.1">RST*</text>
<text x="180.3" y="142.4">ATN*</text>
<text x="269.5" y="140.1">RST*</text>
<text x="282.5" y="140.1">4</text>
<text x="294.9" y="142.4">17</text>
<text x="304.5" y="142.4">ATN*</text>
<text x="36.7" y="147.7">RESET* {1,2,3,7,10,11}</text>
<text x="44" y="144.4">SCSIIRQ {3,12}</text>
<text x="121.4" y="146.9">RESET*</text>
<text x="136.9" y="149.2">35</text>
<text x="136.9" y="146.9">32</text>
<text x="141.7" y="144.4">IRQ</text>
<text x="141.7" y="147.7">RESET</text>
<text x="161.7" y="145.5">ACK</text>
<text x="161.7" y="147.7">REQ</text>
<text x="168.5" y="149.2">37</text>
<text x="168.5" y="146.9">42</text>
<text x="168.5" y="144.6">41</text>
<text x="180.1" y="146.9">REQ*</text>
<text x="180.1" y="149.2">MSG*</text>
<text x="180.1" y="144.6">ACK*</text>
<text x="269.2" y="144.6">ACK*</text>
<text x="269.2" y="149.2">BSY*</text>
<text x="282.5" y="144.6">5</text>
<text x="282.5" y="149.2">6</text>
<text x="294.9" y="146.9">18</text>
<text x="43.2" y="152.3">SCSIDRQ {3,12}</text>
<text x="45.7" y="154.5">DACK* {3,12}</text>
<text x="120.5" y="151.4">SCSIDRQ</text>
<text x="121.9" y="153.7">DACK*</text>
<text x="136.9" y="153.7">36</text>
<text x="136.9" y="151.4">34</text>
<text x="141.7" y="154.5">DACK</text>
<text x="141.7" y="152.3">DRQ</text>
<text x="141.7" y="150">EOP</text>
<text x="161.4" y="150">MSG</text>
<text x="161.7" y="152.3">CXD</text>
<text x="162.6" y="154.5">IXO</text>
<text x="168.5" y="151.4">38</text>
<text x="168.5" y="153.7">40</text>
<text x="180.1" y="151.4">CXD*</text>
<text x="180.6" y="153.7">IXO*</text>
<text x="282.5" y="153.7">7</text>
<text x="294.9" y="151.4">19</text>
<text x="294.9" y="155.9">20</text>
<text x="304.5" y="151.4">SEL*</text>
<text x="304.8" y="155.9">DBP</text>
<text x="136.9" y="157.1">31</text>
<text x="141.7" y="157.9">VSS1</text>
<text x="142.8" y="160.2">VSS2VSS3</text>
<text x="155.2" y="160.2">VSS4VSS5</text>
<text x="160.6" y="157.9">VSS6</text>
<text x="168.5" y="157.1">59</text>
<text x="269.2" y="158.2">DB(0)</text>
<text x="282.5" y="158.2">8</text>
<text x="294.9" y="160.4">21</text>
<text x="304.2" y="160.4">DB(1)</text>
<text x="145.9" y="163.8">39</text>
<text x="151.6" y="163.8">44</text>
<text x="158.3" y="163.8">49</text>
<text x="164" y="163.8">54</text>
<text x="269.2" y="167.2">DB(3)</text>
<text x="281.4" y="167.2">10</text>
<text x="282.5" y="162.7">9</text>
<text x="294.9" y="165">22</text>
<text x="304.2" y="165">DB(2)</text>
<text x="269.2" y="171.7">DB(5)</text>
<text x="281.4" y="171.7">11</text>
<text x="294.9" y="169.5">23</text>
<text x="294.9" y="174">24</text>
<text x="304.2" y="169.5">DB(4)</text>
<text x="269.2" y="176.2">DB(6)</text>
<text x="281.4" y="176.2">12</text>
<text x="294.9" y="178.5">25</text>
<text x="148.2" y="184.1">1</text>
<text x="158.3" y="184.2">2</text>
<text x="165.4" y="184.1">DB(0)</text>
<text x="269.2" y="180.8">DB(7)</text>
<text x="281.4" y="180.8">13</text>
<text x="148.2" y="186.4">3</text>
<text x="148.2" y="188.7">5</text>
<text x="148.2" y="190.9">7</text>
<text x="158.3" y="186.4">4</text>
<text x="158.3" y="188.7">6</text>
<text x="158.3" y="190.9">8</text>
<text x="165.4" y="186.4">DB(1)</text>
<text x="165.4" y="188.7">DB(2)</text>
<text x="165.4" y="190.9">DB(3)</text>
<text x="269" y="189.5">+5V</text>
<text x="294.9" y="187.5">27</text>
<text x="310.7" y="191.8">1</text>
<text x="126.7" y="193.2">2</text>
<text x="147" y="195.4">11</text>
<text x="147" y="197.7">13</text>
<text x="148.2" y="193.2">9</text>
<text x="158.3" y="193.2">10</text>
<text x="158.3" y="195.4">12</text>
<text x="158.3" y="197.7">14</text>
<text x="165.4" y="195.4">DB(5)</text>
<text x="165.4" y="197.7">DB(6)</text>
<text x="165.4" y="193.2">DB(4)</text>
<text x="271.2" y="196.3">1</text>
<text x="314.1" y="196.8">1AMP</text>
<text x="115.4" y="201.9">FERRITE</text>
<text x="147" y="200">15</text>
<text x="147" y="202.2">17</text>
<text x="158.3" y="200">16</text>
<text x="158.3" y="202.2">18</text>
<text x="165.4" y="200">DB(7)</text>
<text x="165.9" y="202.2">DBP</text>
<text x="271.2" y="203.3">2</text>
<text x="274" y="200.8">1N5817</text>
<text x="310.7" y="203.3">2</text>
<text x="126.7" y="209">1</text>
<text x="147" y="204.5">19</text>
<text x="147" y="206.7">21</text>
<text x="147" y="209">23</text>
<text x="158.3" y="204.5">20</text>
<text x="158.3" y="206.7">22</text>
<text x="158.3" y="209">24</text>
<text x="147" y="211.2">25</text>
<text x="147" y="213.5">27</text>
<text x="147" y="215.8">29</text>
<text x="158.3" y="211.2">26</text>
<text x="158.3" y="213.5">28</text>
<text x="158.3" y="215.8">30</text>
<text x="164.3" y="211.2">D3SCSI</text>
<text x="314.1" y="211.2">1</text>
<text x="320.3" y="212.1">TP195</text>
<text x="147" y="218">31</text>
<text x="147" y="220.3">33</text>
<text x="158.3" y="218">32</text>
<text x="158.3" y="220.3">34</text>
<text x="165.7" y="218">ATN*</text>
<text x="147" y="222.5">35</text>
<text x="147" y="224.8">37</text>
<text x="147" y="227">39</text>
<text x="158.3" y="222.5">36</text>
<text x="158.3" y="224.8">38</text>
<text x="158.3" y="227">40</text>
<text x="165.4" y="222.5">BSY*</text>
<text x="165.4" y="224.8">ACK*</text>
<text x="165.7" y="227">RST*</text>
<text x="363.8" y="223.4">BSY* {1}</text>
<text x="147" y="229.3">41</text>
<text x="147" y="231.6">43</text>
<text x="147" y="233.8">45</text>
<text x="158.3" y="229.3">42</text>
<text x="158.3" y="231.6">44</text>
<text x="158.3" y="233.8">46</text>
<text x="165.4" y="229.3">MSG*</text>
<text x="165.4" y="233.8">CXD*</text>
<text x="165.7" y="231.6">SEL*</text>
<text x="147" y="236.1">47</text>
<text x="147" y="238.3">49</text>
<text x="158.3" y="236.1">48</text>
<text x="158.3" y="238.3">50</text>
<text x="165.4" y="236.1">REQ*</text>
<text x="165.9" y="238.3">IXO*</text>
<text x="177.5" y="244.8">1</text>
<text x="191.1" y="244.8">1</text>
<text x="335" y="245.4">THE INFORMATION CONTAINED HEREIN IS THE PROPRIETARY</text>
<text x="177.5" y="250.8">2</text>
<text x="179.8" y="248.2">3.3UF</text>
<text x="191.1" y="250.8">2</text>
<text x="193.3" y="248.2">0.01UF</text>
<text x="334.2" y="247.1">PROPERTY OF APPLE COMPUTER, INC. THE POSSESSOR</text>
<text x="335.6" y="251">(I)</text>
<text x="336.1" y="248.8">AGREES TO THE FOLLOWING</text>
<text x="339.1" y="251">TO MAINTAIN THE DOCUMENT IN CONFIDENCE</text>
<text x="334.2" y="254.4">(III) NOT TO REVEAL OR PUBLISH IT IN WHOLE OR PART</text>
<text x="335.6" y="252.7">(II) NOT TO REPRODUCE OR COPY IT</text>
<text x="354.2" y="257.2">SIZE</text>
<text x="360.4" y="257.2">DRAWING NUMBER</text>
<text x="384.7" y="257.2">REV.</text>
<text x="354.2" y="263.5">SCALE</text>
<text x="372.3" y="265.7">SHT</text>
<text x="377.9" y="265.7">6</text>
<text x="381.8" y="265.7">OF 12</text>
</g>
<g font-size="2" fill="#f20884">
<text x="41.8" y="83.4">D(0:31) {1,2,3,5,7}</text>
<text x="41.8" y="89">A(0:31) {1,2,3,5,7}</text>
<text x="364.9" y="111.6">DB(0:7)</text>
</g>
<text font-size="2" fill="#02abea" x="185.4" y="260.6">PUT THESE CAPS CLOSED TO 50 PIN HEADER INTERNAL SCSI</text>
</svg>
